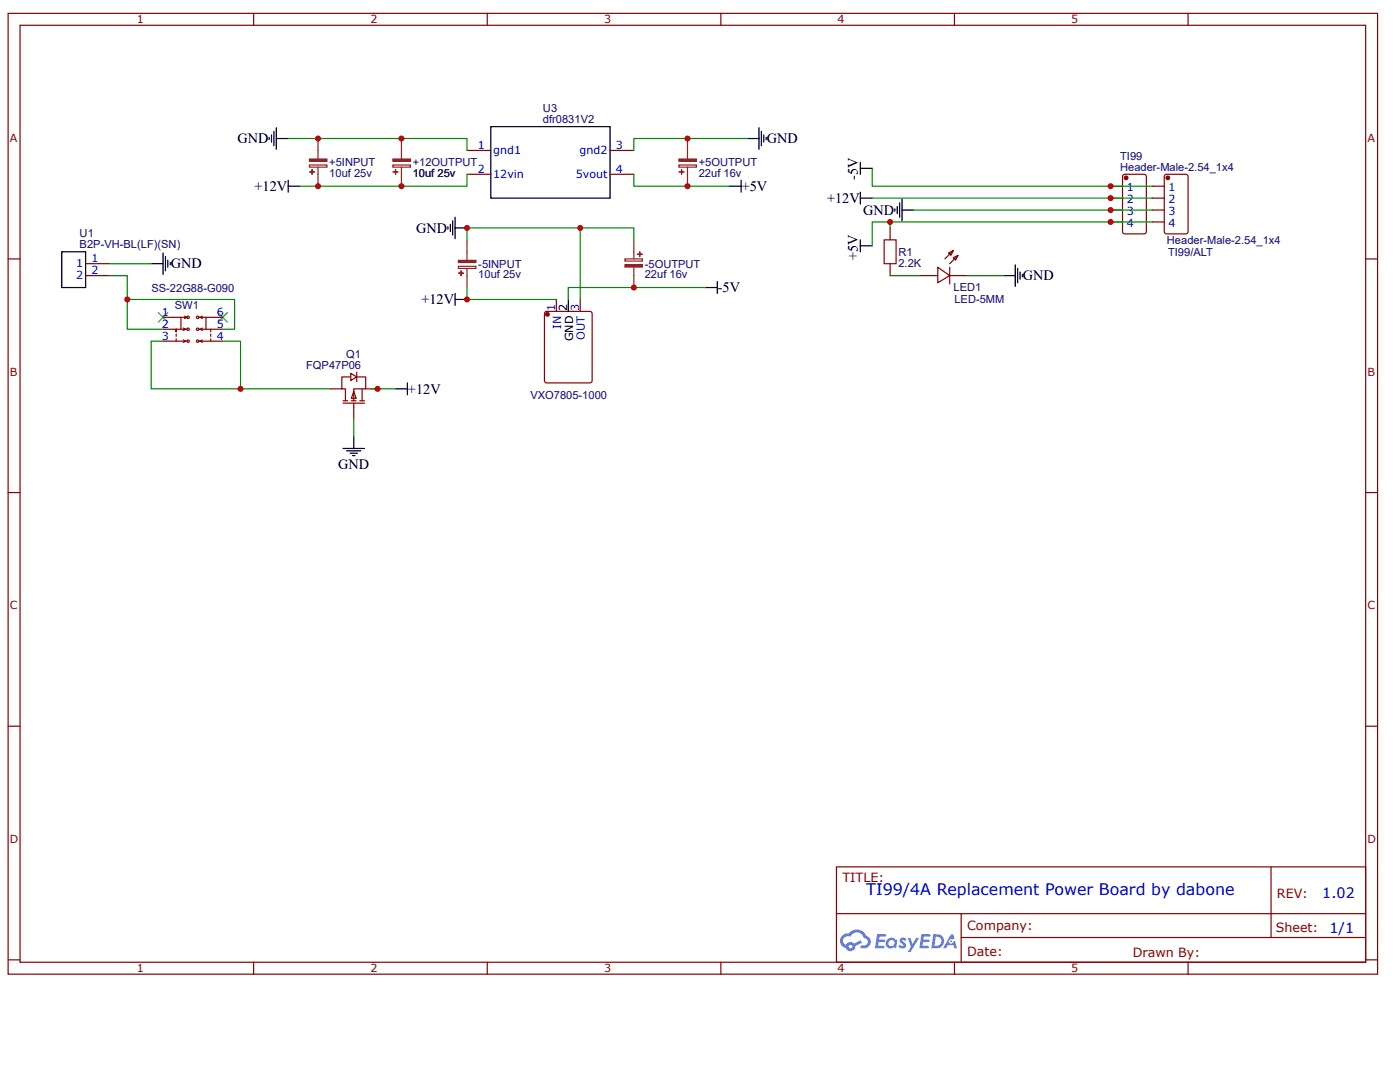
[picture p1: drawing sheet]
<svg xmlns="http://www.w3.org/2000/svg" width="279mm" height="216mm" viewBox="0 0 279 216" stroke-linecap="round" stroke-linejoin="round" font-family="sans-serif">
<g fill="none" stroke="#800" stroke-width=".24">
<path d="M1.6 2.7h273.3v191.7h-273.3zM4 5h268.5v187h-268.5zM50.6 2.7v2.3M97.2 2.7v2.3M143.9 2.7v2.3M190.5 2.7v2.3M237.1 2.7v2.3M1.6 51.7h2.4M272.5 51.7h2.4M1.6 98.3h2.4M272.5 98.3h2.4M1.6 144.9h2.4"/>
<path d="M272.5 144.9h2.4M166.9 173h105.6v19h-105.6zM253.7 173v14.1M1.6 191.5h2.4M50.6 192v2.4M97.2 192v2.4M143.9 192v2.4M167 182.3h105.5M190.5 192v2.4M191.8 187.1h80.7M191.8 182.3v9.5M237.1 192v2.4"/>
<path d="M272.5 191.5h2.4"/>
</g>
<g fill="#58f">
<path d="M179.7 187.3l.5-.2 .4 .1 .3 .2-.3 .4a.32 .32 0 0 0-.2-.3 .32 .32 0 0 0-.3 .2v.1a.8 .8 0 0 1 .6 .5 .8 .8 0 0 1-.2 .9h-.7l-.5-.3 .3-.4 .5 .3 .2-.1v-.2a.82 .82 0 0 1-.6-1.2z"/>
<path d="M181.2 187.1h.5l.4 1.3 .8-1.3h.5l-1.7 2.9h-.5l.6-1.1z"/>
<path d="M175 186.4l1.8 .1 .1 .2-.3 .2h-1.1l-.1 .6h1.1l.2 .2-.3 .3h-1l-.2 .7h1.1l.2 .1v.3l-1.9 .1z"/>
<path d="M183.9 186.4l1.8 .1v.2l-.2 .2h-1.1l-.1 .6h1l.2 .2-.2 .3h-1.1l-.1 .7h1l.2 .1v.3l-1.8 .1z"/>
<path d="M189.8 186.4h.5l.2 .9-.4 .2a.47 .47 0 0 0-.7 .2 .47 .47 0 0 0 .3 .6 .47 .47 0 0 0 .6-.4l.3-.2 .4 1.5h-.5l-.2-.6h-1.2l-.3 .6h-.6z"/>
<path d="M186.3 186.4l-.4 2.8h.9a1.42 1.42 0 0 0 1.6-1.4 1.42 1.42 0 0 0-1.7-1.4zM186.8 186.9a.93 .93 0 0 1 1.1 1 .93 .93 0 0 1-1.2 .8h-.2z"/>
<path d="M177 187.5a1.04 1.04 0 0 0 0 1.4 1.04 1.04 0 0 0 1.4 .1l.5 .2 .1-1.5-.3-.2a1 1 0 0 0-1.7 0zM177.2 188.2a.65 .65 0 0 1 1.3 0 .65 .65 0 0 1-1.3 0z"/>
<path d="M168.1 186.7a1.47 1.47 0 0 0 .7 2.5 .97 .97 0 0 0 1.1 .6 .97 .97 0 0 0 .8-1l1.3-.7-.3-.5-1.3 .7a.99 .99 0 0 0-1.6 .3 .94 .94 0 0 1-.4-1.3 .94 .94 0 0 1 1.3-.4 1.43 1.43 0 0 1 1.5-.8 1.43 1.43 0 0 1 1.2 1.1 .77 .77 0 0 1 .8 1 .77 .77 0 0 1-1.1 .4 .29 .29 0 0 0-.4 .3 .29 .29 0 0 0 .3 .3 1.34 1.34 0 0 0 1.7-.8 1.34 1.34 0 0 0-.9-1.7 2.12 2.12 0 0 0-3.5-.5l-.7 .1zM169.4 188.9a.37 .37 0 0 1 .7 0 .37 .37 0 0 1-.7 0z"/>
<circle cx="189.8" cy="187.8" r=".18"/>
</g>
<path d="M171.7 49h2.4M171.7 47.9v2.3" fill="none" stroke="#000" stroke-width=".24"/>
<path d="M224.2 34.9l.3-.1h3.8l.4 .3 .1 11.1-.3 .4-4 .1-.4-.3-.1-11.1z" fill="none" stroke="#800" stroke-width=".24"/>
<circle cx="224.7" cy="35.5" r=".36" fill="#800"/>
<g fill="none" stroke="#800" stroke-width=".24">
<path d="M221.6 37.2h2.4M221.6 39.5h2.4M177.6 45.5v2.4M177.6 52.6v2.4M183.6 55h3.6M187.2 53.3l2.3 1.7-2.3 1.4zM189.3 50.5l.9-.5-.4 1zM189.5 55h3.6M189.5 53.3v3.4M190.2 51.4l1-.4-.5 .9zM190.2 50l-1.6 1.7M191.2 51l-1.7 1.6"/>
<path d="M221.6 41.9h2.4M221.6 44.3h2.4"/>
<circle cx="224.7" cy="35.5" r=".36"/>
</g>
<path d="M176.5 47.9h2.3v4.7h-2.3z" fill="none" stroke="#a00000" stroke-width=".24"/>
<path d="M174.1 33.6v3.6h55.9M230 44.3h-55.9v4.7" fill="none" stroke="#080" stroke-width=".24"/>
<path d="M171.7 33.6h2.4M171.7 32.4v2.4" fill="none" stroke="#000" stroke-width=".24"/>
<g fill="#000">
<path d="M31.6 62.4l1.9 1.9zM33.5 62.4l-1.9 1.9z"/>
<path d="M43.5 62.4l1.9 1.9zM45.4 62.4l-1.9 1.9z"/>
</g>
<path d="M31.6 62.4l1.9 1.9M33.5 62.4l-1.9 1.9M43.5 62.4l1.9 1.9M45.4 62.4l-1.9 1.9" fill="none" stroke="#3c3" stroke-width=".24"/>
<path d="M61.8 31.7h3.4v.5h-3.4zM61.8 32.9h3.4v.4h-3.4zM63.5 27.6v4.1M63.5 33.3v3.9" fill="none" stroke="#8d2323" stroke-width=".24"/>
<path d="M61.8 31.9h3.4" fill="none" stroke="#8d2323" stroke-width=".43"/>
<path d="M61.8 34.3h1z" fill="#8d2323"/>
<path d="M61.8 34.3h1z" fill="none" stroke="#8d2323" stroke-width=".24"/>
<path d="M62.3 33.8v1z" fill="#8d2323"/>
<path d="M62.3 33.8v1zM124.7 52.9h3.5v.4h-3.5zM124.7 51.7h3.5v.4h-3.5zM126.5 47.9v3.8M126.5 53.3v4.1" fill="none" stroke="#8d2323" stroke-width=".24"/>
<path d="M145.5 37.2h2.4M147.9 36v2.3M171.7 39.5h2.4M171.7 38.3v2.4M140.8 57.4h2.3M143.1 56.2v2.4" fill="none" stroke="#000" stroke-width=".24"/>
<path d="M174.1 39.5h55.9" fill="none" stroke="#080" stroke-width=".24"/>
<path d="M124.7 53.1h3.5" fill="none" stroke="#8d2323" stroke-width=".43"/>
<path d="M127.2 50.7h1z" fill="#8d2323"/>
<path d="M127.2 50.7h1z" fill="none" stroke="#8d2323" stroke-width=".24"/>
<path d="M127.7 50.2v1z" fill="#8d2323"/>
<path d="M91.5 52h3.5v.4h-3.5zM91.5 53.1h3.5v.5h-3.5zM93.2 47.9v4M93.2 53.6v3.8M127.7 50.2v1z" fill="none" stroke="#8d2323" stroke-width=".24"/>
<path d="M91.5 52.2h3.5" fill="none" stroke="#8d2323" stroke-width=".43"/>
<path d="M91.5 54.5h1z" fill="#8d2323"/>
<path d="M91.5 54.5h1z" fill="none" stroke="#8d2323" stroke-width=".24"/>
<path d="M92 54v1z" fill="#8d2323"/>
<path d="M92 54v1z" fill="none" stroke="#8d2323" stroke-width=".24"/>
<g fill="none" stroke="#000" stroke-width=".24">
<path d="M53.7 27.4v.5M54.2 26.9v1.5M54.7 26.2v2.9M55.1 27.6h2.4M55.1 25.5v4.3M57.5 37.2h2.4M57.5 36v2.3M98 25.3h23.7v14.2h-23.7zM149.1 27.6h2.4M151.5 25.5v4.3M152 26.2v2.9M152.4 26.9v1.5"/>
<path d="M152.9 27.4v.5M180 39.8v4.3M30.2 52.6h2.3M32.5 50.5v4.3M33 51.2v2.8M33.5 51.9v1.4M34 52.4v.5M89.4 45.2v.5M89.9 44.8v1.4M90.3 44.1v2.8M90.8 45.5h2.4M90.8 43.3v4.3"/>
<path d="M178.6 41.7v.5M179.1 41.2v1.4M179.5 40.5v2.8M180 41.9h2.4M200.2 55h2.4M202.6 52.9v4.2M203.1 53.6v2.8M203.6 54.3v1.4M204 54.8v.4M78.9 77.6h2.4M81.3 76.4v2.4"/>
</g>
<path d="M93.2 30h4.8M93.2 34.8h4.8M121.7 30h4.8M121.7 34.8h4.8M108.8 62.3l.3-.2h8.6l.4 .2 .1 13.6-.2 .4-8.9 .1-.4-.2v-13.6z" fill="none" stroke="#800" stroke-width=".24"/>
<path d="M57.5 27.6h35.7v2.4M93.2 34.8v2.4h-33.3M126.5 34.8v2.4h19M149.1 27.6h-22.6v2.4M177.6 44.3v1.2M177.6 55h6M182.4 41.9h47.6M193.1 55h7.1" fill="none" stroke="#080" stroke-width=".24"/>
<circle cx="109.3" cy="62.7" r=".36" fill="#800"/>
<g fill="none" stroke="#800" stroke-width=".24">
<path d="M111 59.8v2.3M115.8 59.8v2.3"/>
<circle cx="109.3" cy="62.7" r=".36"/>
</g>
<path d="M90.8 59.8h2.4M90.8 58.6v2.3M113.4 59.8v2.3" fill="none" stroke="#000" stroke-width=".24"/>
<path d="M93.2 57.4v2.4h17.8M93.2 47.9v-2.4h33.3v2.4M115.8 45.5v14.3M140.8 57.4h-27.4v2.4" fill="none" stroke="#080" stroke-width=".24"/>
<path d="M78.4 31.7h3.5v.5h-3.5zM78.4 32.9h3.5v.4h-3.5zM80.1 27.6v4.1M80.1 33.3v3.9" fill="none" stroke="#8d2323" stroke-width=".24"/>
<path d="M78.4 31.9h3.5" fill="none" stroke="#8d2323" stroke-width=".43"/>
<path d="M78.4 34.3h1z" fill="#8d2323"/>
<path d="M78.4 34.3h1z" fill="none" stroke="#8d2323" stroke-width=".24"/>
<path d="M78.9 33.8v1z" fill="#8d2323"/>
<path d="M78.9 33.8v1zM135.5 31.7h3.5v.5h-3.5zM135.5 32.9h3.5v.4h-3.5zM137.2 27.6v4.1M137.2 33.3v3.9" fill="none" stroke="#8d2323" stroke-width=".24"/>
<path d="M135.5 31.9h3.5" fill="none" stroke="#8d2323" stroke-width=".43"/>
<path d="M135.5 34.3h1z" fill="#8d2323"/>
<path d="M135.5 34.3h1z" fill="none" stroke="#8d2323" stroke-width=".24"/>
<path d="M136 33.8v1z" fill="#8d2323"/>
<path d="M136 33.8v1z" fill="none" stroke="#8d2323" stroke-width=".24"/>
<path d="M65.8 77.6h2.4M68.5 80h.9M70.1 75.2h-1.9v2.4h.7v2.4M70.1 80h1M70.6 78.1l.5 1.4h-1zM71.3 75.2h1.7v2.4h-2.4v2.4M71.8 80h.9M72.3 77.6v2.4M73 77.6h2.4M68.5 80.4h4.2M70.6 80.4v3.1" fill="none" stroke="#800" stroke-width=".24"/>
<path d="M70 74.5l1.2 .7-1.2 .7z" fill="#fefefe"/>
<g fill="none" stroke="#800" stroke-width=".24">
<path d="M232.5 34.9l.3-.1h3.8l.5 .3v11.1l-.3 .4-4 .1-.4-.3-.1-11.1zM17.1 52.6h4.7M17.1 55h4.7M32.5 63.3h4.8M32.5 65.7h4.8M32.5 68.1h4.8M35.2 65.7v.5M35.2 66.7v.4M35.2 67.6v.5M36.1 63.3v2.4M36.6 65.5l.5 .2-.5 .2M36.6 67.8l.5 .3-.5 .2"/>
<path d="M36.8 63.1l.5 .2M37.3 63.3l-.5 .3M39.7 63.3h4.7M39.7 65.7h4.7M39.7 68.1h4.7M40.4 67.8l-.5 .3 .5 .2M40.4 65.5l-.5 .2 .5 .2M40.4 63.1l-.5 .2 .5 .3M41.1 63.3v2.4M42.1 65.7v.5M42.1 66.7v.4M42.1 67.6v.5"/>
<path d="M70 74.5l1.2 .7-1.2 .7zM71.2 74.3v1.9"/>
<circle cx="37.5" cy="63.3" r=".24"/>
<circle cx="37.5" cy="65.7" r=".24"/>
<circle cx="37.5" cy="68.1" r=".24"/>
<circle cx="39.4" cy="63.3" r=".24"/>
<circle cx="39.4" cy="68.1" r=".24"/>
<circle cx="39.4" cy="65.7" r=".24"/>
</g>
<path d="M12.3 50.2h4.8v7.2h-4.8zM68.5 89.5h4.2M69.2 90h2.8M69.9 90.4h1.4M70.4 90.9h.4M70.6 87.1v2.4" fill="none" stroke="#000" stroke-width=".24"/>
<path d="M21.8 55h3.6v10.7h7.1M21.8 52.6h8.4M25.4 59.8h21.4v5.9h-2.4M32.5 68.1h-2.3v9.5h35.6M44.4 68.1h3.6v9.5M74.2 77.6h4.7M70.6 83.5v3.6" fill="none" stroke="#080" stroke-width=".24"/>
<circle cx="233.1" cy="35.5" r=".36" fill="#800"/>
<g fill="none" stroke="#800" stroke-width=".24">
<path d="M230 37.2h2.3M230 39.5h2.3M230 41.9h2.3M230 44.3h2.3"/>
<circle cx="233.1" cy="35.5" r=".36"/>
</g>
<g fill="#c00">
<circle cx="177.6" cy="44.3" r=".59"/>
<circle cx="63.5" cy="37.2" r=".59"/>
<circle cx="63.5" cy="27.6" r=".59"/>
<circle cx="93.2" cy="59.8" r=".59"/>
<circle cx="93.2" cy="45.5" r=".59"/>
<circle cx="115.8" cy="45.5" r=".59"/>
<circle cx="126.5" cy="57.4" r=".59"/>
<circle cx="80.1" cy="37.2" r=".59"/>
<circle cx="80.1" cy="27.6" r=".59"/>
<circle cx="137.2" cy="37.2" r=".59"/>
<circle cx="137.2" cy="27.6" r=".59"/>
<circle cx="75.4" cy="77.6" r=".59"/>
<circle cx="48" cy="77.6" r=".59"/>
<circle cx="25.4" cy="59.8" r=".59"/>
<circle cx="221.6" cy="44.3" r=".59"/>
<circle cx="221.6" cy="41.9" r=".59"/>
<circle cx="221.6" cy="39.5" r=".59"/>
<circle cx="221.6" cy="37.2" r=".59"/>
</g>
<text font-size="3.2" fill="#00f" x="172.9" y="178.7">TI99/4A Replacement Power Board by dabone</text>
<g font-size="2.9">
<text x="47.4" y="28.6">GND</text>
<text x="153" y="28.6">GND</text>
<text x="171.2" y="36" transform="rotate(-90 171.2 36)">-5V</text>
<text x="50.8" y="38.1">+12V</text>
<text x="148" y="38.1">+5V</text>
<text x="165" y="40.5">+12V</text>
<text x="83.1" y="46.4">GND</text>
<text x="172.3" y="42.8">GND</text>
<text x="34.1" y="53.6">GND</text>
<text x="171.2" y="51.9" transform="rotate(-90 171.2 51.9)">+5V</text>
<text x="143.3" y="58.3">-5V</text>
<text x="204.2" y="55.9">GND</text>
<text x="84.1" y="60.7">+12V</text>
<text x="81.4" y="78.5">+12V</text>
<text x="67.5" y="93.6">GND</text>
</g>
<g font-size="2.9" fill="#00f">
<text x="263.9" y="179.2">1.02</text>
<text x="265.3" y="186.2">1/1</text>
</g>
<g font-size="2.5" fill="#800">
<text x="168.1" y="176.1">TITLE:</text>
<text x="254.9" y="179.2">REV:</text>
<text x="193" y="185.6">Company:</text>
<text x="193" y="190.8">Date:</text>
<text x="226.1" y="190.9">Drawn By:</text>
<text x="254.6" y="186.1">Sheet:</text>
</g>
<g font-size="2.2" fill="#800">
<text x="27.3" y="4.7">1</text>
<text x="73.9" y="4.7">2</text>
<text x="120.6" y="4.7">3</text>
<text x="167.2" y="4.7">4</text>
<text x="213.8" y="4.7">5</text>
<text x="2" y="28.4">A</text>
<text x="272.9" y="28.4">A</text>
<text x="2" y="75">B</text>
<text x="272.9" y="75">B</text>
<text x="2" y="121.6">C</text>
<text x="272.9" y="121.6">C</text>
<text x="2" y="168.2">D</text>
<text x="272.9" y="168.2">D</text>
<text x="27.3" y="194">1</text>
<text x="73.9" y="194">2</text>
<text x="120.6" y="194">3</text>
<text x="167.2" y="194">4</text>
<text x="213.8" y="194">5</text>
</g>
<g font-size="2.2" fill="#000080">
<text x="108.4" y="22.4">U3</text>
<text x="108.4" y="24.5">dfr0831V2</text>
<text x="65.7" y="35.3">10uf 25v</text>
<text x="65.7" y="33.2">+5INPUT</text>
<text x="82.4" y="35.3">10uf 25v</text>
<text x="82.4" y="33.2">+12OUTPUT</text>
<text x="139.5" y="35.3">22uf 16v</text>
<text x="139.5" y="33.2">+5OUTPUT</text>
<text x="223.6" y="34.1">Header-Male-2.54_1x4</text>
<text x="223.6" y="31.9">TI99</text>
<text x="15.9" y="47.4">U1</text>
<text x="15.9" y="49.5">B2P-VH-BL(LF)(SN)</text>
<text x="95.5" y="53.4">-5INPUT</text>
<text x="128.7" y="53.4">-5OUTPUT</text>
<text x="179.3" y="53.2">2.2K</text>
<text x="179.3" y="51">R1</text>
<text x="232.9" y="48.6">Header-Male-2.54_1x4</text>
<text x="233.1" y="51">TI99/ALT</text>
<text x="30.2" y="58.2">SS-22G88-G090</text>
<text x="95.5" y="55.5">10uf 25v</text>
<text x="128.7" y="55.5">22uf 16v</text>
<text x="190.3" y="58.1">LED1</text>
<text x="34.9" y="61.7">SW1</text>
<text x="190.5" y="60.5">LED-5MM</text>
<text x="69.1" y="71.4">Q1</text>
<text x="61.1" y="73.5">FQP47P06</text>
<text x="105.8" y="79.5">VXO7805-1000</text>
</g>
<g font-size="2.2" fill="#00f">
<text x="95.4" y="29.8">1</text>
<text x="122.9" y="29.8">3</text>
<text x="95.4" y="34.5">2</text>
<text x="98.4" y="30.7">gnd1</text>
<text x="98.4" y="35.5">12vin</text>
<text x="114.9" y="35.5">5vout</text>
<text x="115.7" y="30.7">gnd2</text>
<text x="122.9" y="34.5">4</text>
<text x="224.9" y="38.1">1</text>
<text x="224.9" y="40.5">2</text>
<text x="233.2" y="38.1">1</text>
<text x="233.2" y="40.5">2</text>
<text x="224.9" y="42.9">3</text>
<text x="224.9" y="45.2">4</text>
<text x="233.2" y="42.9">3</text>
<text x="233.2" y="45.2">4</text>
<text x="15.2" y="53.3">1</text>
<text x="18.3" y="52.4">1</text>
<text x="15.2" y="55.7">2</text>
<text x="18.3" y="54.8">2</text>
<text x="32.3" y="63.1">1</text>
<text x="32.3" y="65.5">2</text>
<text x="43.2" y="65.5">5</text>
<text x="43.2" y="63.1">6</text>
<text x="110.8" y="62" transform="rotate(-90 110.8 62)">1</text>
<text x="112" y="65.6" transform="rotate(-90 112 65.6)">IN</text>
<text x="115.6" y="62" transform="rotate(-90 115.6 62)">3</text>
<text x="32.3" y="67.8">3</text>
<text x="43.2" y="67.8">4</text>
<text x="116.7" y="67.8" transform="rotate(-90 116.7 67.8)">OUT</text>
</g>
<g font-size="2.2">
<text x="113.2" y="62" transform="rotate(-90 113.2 62)">2</text>
<text x="114.4" y="68.1" transform="rotate(-90 114.4 68.1)">GND</text>
</g>
</svg>
